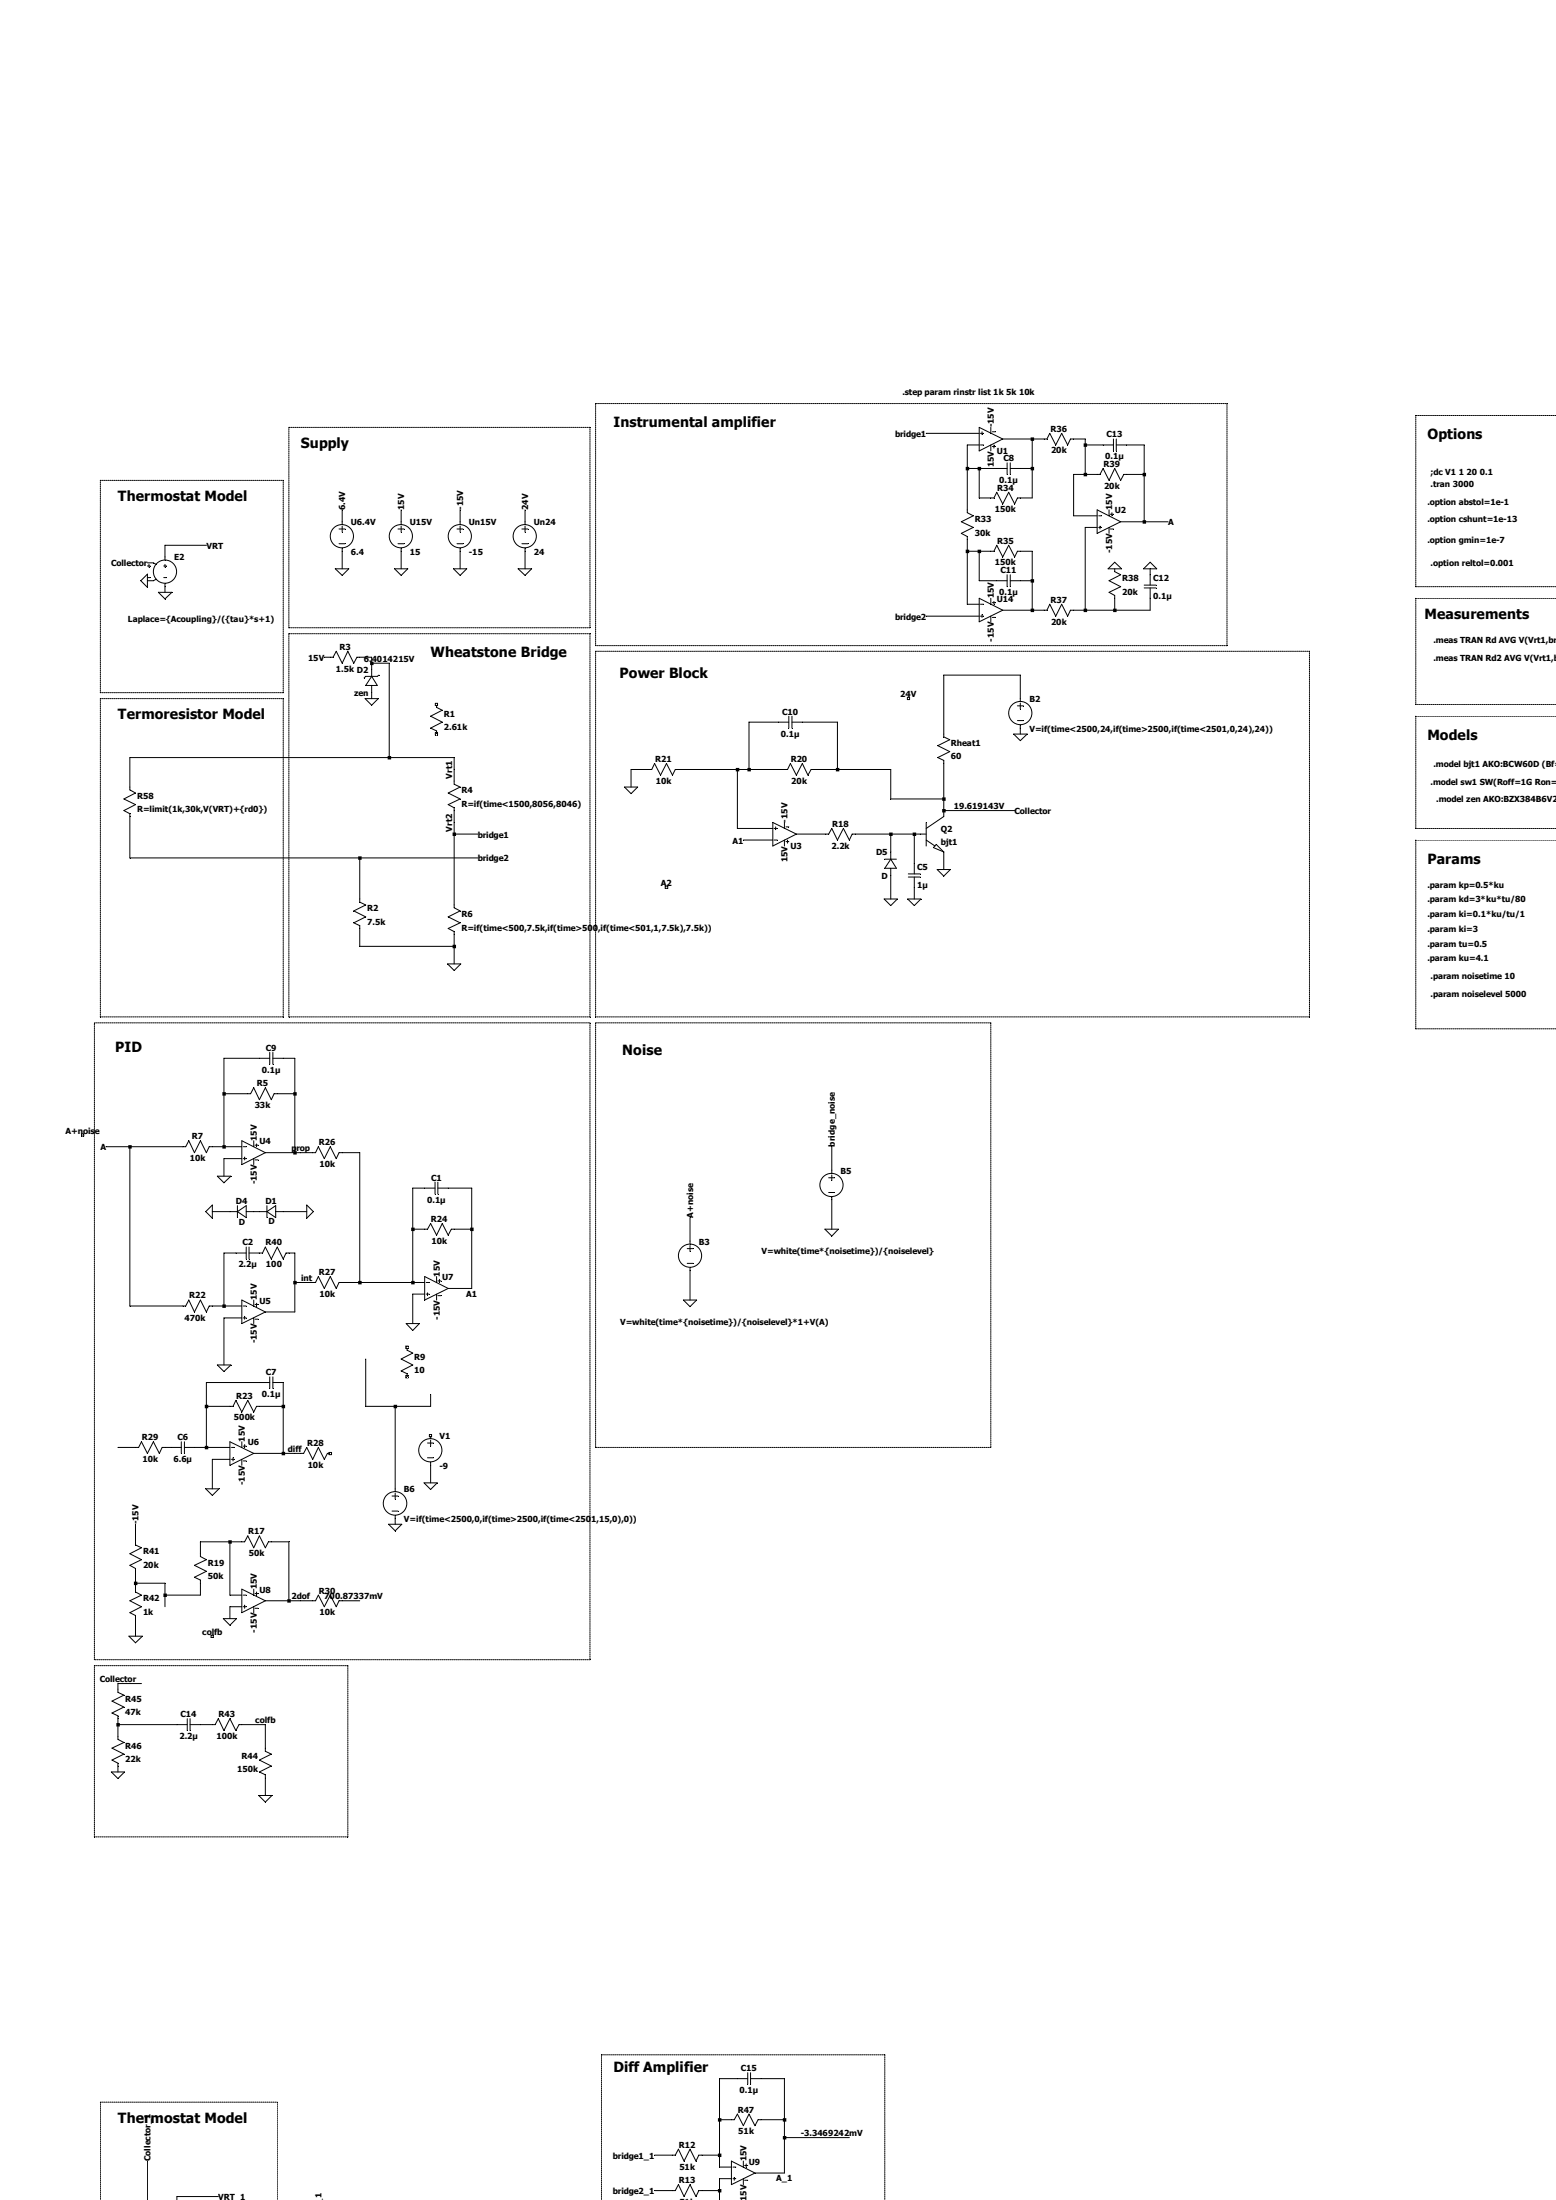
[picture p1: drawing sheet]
<svg xmlns="http://www.w3.org/2000/svg" width="210mm" height="297mm" viewBox="0 0 210 297" stroke-linecap="round" stroke-linejoin="round" font-family="sans-serif">
<g fill="none" stroke="#000" stroke-width=".13">
<path d="M45.8 71.4h.8M45.8 73.4h.8M46.2 70.4v.4M46.2 71v.8M46.2 74v.4M58.8 95h.3v.2h-.3zM58.9 95.1v.4l.8 .4-1.6 .8 1.6 .8-1.6 .8 .8 .4v.4M61.3 105.5v.4l.8 .4-1.6 .8 1.6 .8-1.6 .7 .8 .5v.3M48.6 121.4v.4l.8 .4-1.6 .8 1.6 .8-1.6 .8 .8 .4v.3M61.3 122.2v.4l.8 .4-1.6 .8 1.6 .8-1.6 .7 .8 .5v.4"/>
<circle cx="46.1" cy="72.4" r="1.57"/>
</g>
<path d="M58.8 98.9h.3v.3h-.3z" fill="none" stroke="#000" stroke-width=".13"/>
<g fill="none" stroke="#000" stroke-width=".13">
<path d="M53.7 71.4h.8M53.7 73.4h.8M54.1 70.4v.4M54.1 71v.8M54.1 74v.4M61.7 71.4h.8M61.7 73.4h.8M62.1 70.4v.4M62.1 71v.8M62.1 74v.4M70.4 71.4h.8M70.4 73.4h.8"/>
<path d="M70.9 70.4v.4M70.9 71v.8M70.9 74v.4M24.7 154.8h.4l.4-.8 .7 1.6 .9-1.6 .8 1.6 .3-.8h.5M33.4 147.7h.4l.4-.8 .8 1.6 .8-1.6 .8 1.6 .4-.8h.4M42.2 155.6h.4l.4-.8 .8 1.6 .8-1.6 .8 1.6 .4-.8h.4M24.7 176.3h.4l.4-.8 .7 1.6 .9-1.6 .8 1.6 .3-.8h.5M31.8 169.2h1.4M33.2 168.4v1.6M33.6 169.2h1.4M33.6 168.4v1.6M42.2 173.1h.4l.4-.8 .8 1.6 .8-1.6 .8 1.6 .4-.8h.4"/>
<path d="M57.3 165.9h.4l.4-.7 .8 1.6 .8-1.6 .8 1.6 .4-.9h.4M23.1 195.4h1.4M24.5 194.6v1.6M24.9 195.4h1.3M24.9 194.6v1.6M31 189.9h.5l.3-.8 .8 1.5 .8-1.5 .8 1.5 .4-.7h.4M40.6 196.2h.4l.4-.8 .8 1.6 .8-1.6 .8 1.6 .4-.8h.4M44.4 196.1h.3v.3h-.3z"/>
<circle cx="54.1" cy="72.4" r="1.57"/>
<circle cx="62.1" cy="72.4" r="1.57"/>
<circle cx="70.8" cy="72.4" r="1.57"/>
</g>
<g fill="none" stroke="#000" stroke-width=".13">
<path d="M140.9 59.3h.4l.4-.8 .8 1.6 .8-1.6 .8 1.6 .4-.8h.4M150.3 59.3v1.6M150.7 59.3v1.6M19.9 76h.8l.4 .2M19.9 78h.4M19.9 76.4h.4M20.1 76.2v.4M21.1 78.2l-.4 .2h-.8M22.1 78h.4M22.1 76.4h.4M22.3 75.2v.4M22.3 76.2v.4"/>
<path d="M22.3 78.8v.4M130.6 68.8v.4l.8 .4-1.6 .8 1.6 .8-1.6 .8 .8 .4v.4M133.7 67.2h.5l.3-.7 .8 1.5 .8-1.5 .8 1.5 .4-.8h.4M133.7 74.4h.5l.3-.8 .8 1.6 .8-1.6 .8 1.6 .4-.8h.4M134.5 78.4h1.4M134.5 63.2h1.4M135.9 62.5v1.6M135.9 77.6v1.6M136.4 78.4h1.3M136.4 63.2h1.3M136.4 62.5v1.6M136.4 77.6v1.6"/>
<path d="M148.1 64.1h.4l.4-.9 .8 1.7 .8-1.7 .8 1.7 .4-.8h.4M148.9 60.1h1.4M150.5 76.8v.4l.8 .4-1.6 .8 1.6 .8-1.6 .8 .8 .4v.4M150.7 60.1h1.4M154.4 79h1.6M154.4 79.4h1.6M155.2 77.6v1.4M155.2 79.4v1.4M44.6 88.7h.4l.4-.8 .8 1.6 .7-1.6 .9 1.6 .4-.8h.4M50.2 91.3l.7 1.2h-1.5zM50.2 90.3v1M50.2 92.5v1"/>
<path d="M51.1 91.1l-.2 .2h-1.5l-.3 .2M105.1 97.5h1.4M106.5 96.7v1.6M106.9 97.5h1.4M106.9 96.7v1.6M127.4 99.1v.4l.8 .4-1.6 .8 1.6 .8-1.6 .8 .8 .4v.4M137.3 95.3h.8M137.3 97.3h.8M137.7 94.3v.4M137.7 94.9v.8M137.7 97.9v.4M140.9 82.4h.4l.4-.8 .8 1.6 .8-1.6 .8 1.6 .4-.8h.4"/>
<path d="M17.5 106.3v.3l.8 .5-1.6 .8 1.6 .7-1.6 .8 .8 .5v.3M87.6 103.9h.4l.3-.8 .9 1.5 .8-1.5 .8 1.5 .3-.7h.5M105.9 103.9h.4l.4-.8 .8 1.5 .8-1.5 .8 1.5 .4-.7h.4M111.5 112.6h.3l.5-.8 .7 1.6 .8-1.6 .8 1.6 .4-.8h.4M119.4 116h1.6M120.2 116l.8 1.2h-1.6zM120.2 115v1M120.2 117.2v1M122.6 118h1.6M122.6 118.4h1.6M123.4 116.6v1.4M123.4 118.4v1.4"/>
<path d="M124.2 112.6h.8M125 113.4l1.2 .8M125 111v3.2M126.4 114l1 1-1.4-.6zM127.4 110.2l-2.4 1.6M35 142.9h1.4M36.4 142.1v1.6M36.8 142.1v1.6M36.8 142.9h1.4M58.7 159.6v1.6M59.1 159.6v1.6M111.8 159h.8"/>
<path d="M112.3 158v.4M112.3 158.6v.8M31 163.6h1M32 162.8v1.6M32 163.6l1.2-.8v1.6zM33.2 163.6h1M35 163.6h1M35 169.2h.4l.4-.8 .8 1.6 .8-1.6 .8 1.6 .4-.8h.4M36 162.8v1.6M36 163.6l1.2-.8v1.6zM37.2 163.6h1M57.3 160.4h1.4"/>
<path d="M59.1 160.4h1.4M92.8 168.6h.8M92.8 170.6h.8M93.1 167.6v.3M93.1 168.1v.9M93.1 171.2v.3M111.8 161h.8M112.3 161.6v.4M18.3 195.4h.4l.4-.8 .8 1.6 .8-1.6 .8 1.6 .4-.8h.4M35 186.6h1.4M36.4 185.9v1.6M36.8 186.6h1.4"/>
<path d="M36.8 185.9v1.6M57.7 194.8h.8M57.7 196.8h.8M58 193.7h.3v.3h-.3zM58.1 193.8v.4M58.1 194.4v.8M58.1 197.4v.4M18.3 208.2v.4l.8 .4-1.6 .8 1.6 .8-1.6 .7 .8 .5v.3M18.3 214.5v.4l.8 .4-1.6 .8 1.6 .8-1.6 .8 .8 .4v.4M27.1 209.8v.3l.8 .5-1.7 .7 1.7 .8-1.7 .8 .9 .4v.4M32.6 208.2h.4l.4-.9 .8 1.7 .8-1.7 .8 1.7 .4-.8h.4M42.2 216.1h.4l.4-.8 .8 1.6 .8-1.6 .8 1.6 .4-.8h.4"/>
<path d="M15.9 228v.5l.8 .4-1.6 .8 1.6 .8-1.6 .8 .8 .3v.4M15.9 234.4v.4l.8 .4-1.6 .8 1.6 .8-1.6 .8 .8 .4v.4M23.9 232.8h1.4M25.3 232v1.6M25.7 232.8h1.4M25.7 232v1.6M28.7 232.8h.3l.5-.8 .7 1.6 .8-1.6 .8 1.6 .5-.8h.3M35.8 236v.4l.8 .4-1.6 .8 1.6 .8-1.6 .8 .8 .4v.4M100.9 279.8v1.6M101.3 279.8v1.6M90.8 291h.3l.5-.8 .7 1.6 .8-1.6 .8 1.6 .4-.8h.4M90.8 295.7h.3l.5-.8 .7 1.6 .8-1.6 .8 1.6 .4-.8h.4"/>
<path d="M98.7 286.2h.4l.4-.8 .8 1.6 .8-1.6 .8 1.6 .4-.8h.4M99.5 280.6h1.4M101.3 280.6h1.4"/>
<circle cx="22.3" cy="77.2" r="1.57"/>
<circle cx="137.7" cy="96.3" r="1.57"/>
<circle cx="112.2" cy="160" r="1.57"/>
<circle cx="93.1" cy="169.5" r="1.57"/>
<circle cx="58.1" cy="195.8" r="1.57"/>
</g>
<path d="M54.8 181.7h.3v.3h-.3zM54.9 181.9v.4l.8 .4-1.6 .8 1.6 .8-1.6 .8 .8 .4v.4" fill="none" stroke="#000" stroke-width=".13"/>
<path d="M54.8 185.7h.3v.3h-.3z" fill="none" stroke="#000" stroke-width=".13"/>
<g fill="none" stroke="#000" stroke-width=".13">
<path d="M39 57.7h40.6v27.1h-40.6zM80.4 54.5h85.2v32.7h-85.2zM125 58.5h7.2M132.2 57.7l3.1 1.6-3.1 1.6zM132.3 58.5h.5M132.5 58.3v.4M133.7 57.7v.8M133.9 58.3h.5M135.3 59.3h5.6M139.3 59.3v7.9h-1.6M144.9 59.3h1.6v4.8M210.1 56.1h-19v23.1h19"/>
<path d="M13.5 64.9h24.7v28.6h-24.7zM19.9 77.5v1.8l-.9-.9zM21.4 80h1.8l-.9 .9zM22.3 79.2v.8M27.9 73.6h-5.6v1.6M45.3 76.8h1.8l-.9 .9zM46.2 68.8v1.6M46.2 74.4v2.4M53.3 76.8h1.7l-.9 .9zM54.1 68.8v1.6M54.1 74.4v2.4M61.2 76.8h1.8l-.9 .9z"/>
<path d="M62.1 68.8v1.6M62.1 74.4v2.4M69.9 76.8h1.9l-.9 .9zM70.9 68.8v1.6M70.9 74.4v2.4M130.6 72.8v8.8h1.6M130.6 63.2h3.9M130.6 74.4h3.1M132.2 63.2v4h1.5M132.2 74.4v4h2.3M132.2 60.1h-1.6v8.7M132.3 60.1h.5"/>
<path d="M133.7 60.1v.8M133.9 60.3h.5M134.2 60.1v.4M137.7 63.2h1.6M137.7 74.4h1.6v8M137.7 78.4h1.6M146.5 60.1h2.4M148.1 68.8l3.2 1.6-3.2 1.6zM148.1 64.1h-3.2v5.5h3.2M148.1 71.2h-1.6v11.2M148.3 69.6h.4M148.3 71.2h.4"/>
<path d="M148.5 71v.4M149.7 68.8v.8M149.7 71.2v.8M149.9 69.4h.4M149.9 71.4h.4M150.1 69.2v.4M150.5 75.9l.9 .9h-1.8zM151.3 70.4h6.3M152.1 60.1h2.3v10.3M152.1 64.1h2.3M155.2 75.9l.9 .9h-1.8zM155.2 76.8v.8"/>
<path d="M13.5 94.3h24.7v43h-24.7zM39 85.6h40.6v51.7h-40.6zM43.8 88.7h.8M48.6 88.7h1.6v1.6M49.3 94.3h1.8l-.9 .9zM50.2 93.5v.8M50.2 89.5h2.3v12.8M80.4 87.9h96.3v49.4h-96.3zM105.1 97.5h-4v6.4M108.3 97.5h4.7v6.4M122.5 94.1h.3v.3h-.3zM125 83.2h7.2"/>
<path d="M132.2 80.8l3.1 1.6-3.1 1.5zM132.3 81.6h.5M132.3 83.2h.5M132.5 83v.4M133.7 80.8v.8M133.7 83.2v.7M133.9 81.4h.5M133.9 83.4h.5M134.2 81.2v.4M135.3 82.4h5.6M136.8 99.1h1.8l-.9 .9zM137.7 94.3v-3.2h-10.3v8"/>
<path d="M137.7 98.3v.8M150.5 80.8v1.6M155.2 80.8v1.6h-10.3M210.1 96.7h-19v15.1h19M210.1 80.8h-19v14.3h19M17.5 110.2v5.6h47M48.6 115.8v5.6M61.3 105.5v-3.2h-43.8v4M61.3 109.4v12.8M61.3 112.6h3.2M84.3 106.3h1.8l-.9 .8zM87.6 103.9h-2.4v2.4"/>
<path d="M89.8 119.6h.3v.3h-.3zM91.6 103.9h14.3M99.5 103.9v7.9h4.8M100.3 113.4h4M104.3 111l3.2 1.6-3.2 1.6zM104.5 113.4h.4M104.5 111.8h.4M104.7 111.6v.4M105.9 111v.8M105.9 113.4v.8M106.1 113.6h.4M106.1 111.6h.4"/>
<path d="M106.3 113.4v.4M107.5 112.6h4M109.9 103.9h10.3v4h7.2M115.4 112.6h8.8M120.2 112.6v2.4M120.2 118.2v3.2M123.4 112.6v4M123.4 119.8v1.6M126.5 117.4h1.8l-.9 .9zM127.4 103.1v7.1M127.4 115v2.4M127.4 109.4h9.5"/>
<path d="M210.1 113.4h-19v25.5h19M12.7 138.1h66.9v86h-66.9zM48.6 125.3v2.5h12.7M60.4 130.1h1.8l-.9 .9zM61.3 126.2v3.9M80.4 138.1h53.3v57.3h-53.3zM119.3 121.4h1.8l-.9 .9zM122.5 121.4h1.8l-.9 .9zM11 153.1h.3v.3h-.3zM14.3 154.8h10.4M17.5 154.8v21.5h7.2M28.7 154.8h3.9"/>
<path d="M29.3 158.8h1.9l-1 .9zM30.2 147.7h3.2M32.6 154l3.2 1.6-3.2 1.6zM32.6 156.4h-2.4v2.4M32.9 154.8h.3M32.9 156.4h.3M33 156.2v.4M34.2 154v.8M34.2 156.4v.8M34.4 154.6h.4M34.4 156.6h.4M34.6 154.4v.4"/>
<path d="M35 142.9h-4.8v11.9M35.8 155.6h6.4M37.4 147.7h2.4M38.2 142.9h1.6v12.7M46.2 155.6h2.4v17.5M112.3 154.8v3.2M27.8 163.6l.9-.9v1.8zM28.7 176.3h3.9M28.7 163.6h2.3M31.8 169.2h-1.6v7.1M32.6 175.5l3.2 1.6-3.2 1.6zM32.6 177.9h-2.4v6.4"/>
<path d="M32.9 176.3h.3M32.9 177.9h.3M33 177.7v.4M34.2 175.5v.8M34.2 177.9v.8M34.2 163.6h.8M34.4 176.1h.4M34.4 178.1h.4M34.6 175.9v.4M38.2 163.6h3.2M39 169.2h.8v7.9h-4M39.8 173.1h2.4"/>
<path d="M41.4 162.7l.9 .9-.9 .9zM46.2 173.1h11.1M54.8 178.7h1.8l-.9 .9zM55.7 165.9h1.6M57.3 172.3l3.2 1.6-3.2 1.6zM57.3 174.7h-1.6v4M57.3 160.4h-1.6v12.7M57.5 173.1h.4M57.5 174.7h.4M57.7 174.5v.4M58.9 172.3v.8M58.9 174.7v.8"/>
<path d="M59.1 172.9h.4M59.1 174.9h.4M59.3 172.7v.4M60.5 160.4h3.2v13.5h-3.2M61.3 165.9h2.4M92.2 175.5h1.8l-.9 .9zM93.1 164.4v3.2M93.1 171.5v4M111.3 165.9h1.9l-.9 1zM112.3 162v3.9M15.9 195.4h2.4M22.3 195.4h.8"/>
<path d="M26.2 195.4h4.8M27.9 189.9h3.1M29.3 184.3h1.9l-1 .9zM31 194.6l3.2 1.6-3.2 1.6zM31 197h-2.3v4M31.2 195.4h.4M31.2 197h.4M31.5 196.8v.4M32.6 194.6v.8M32.6 197v.8M32.9 195.2h.3M32.9 197.2h.3"/>
<path d="M33 195v.4M34.2 196.2h6.4M35 186.6h-7.1v8.8M35 189.9h3.2M38.2 186.6v9.6M49.4 183.5v6.4h8.7v-1.6M53.3 189.9v11.5M58.1 197.8v2.4M18.3 213.7h4v3.2M18.3 205.8v2.4M18.3 212.1v2.4M18.3 218.5v2.4"/>
<path d="M27.1 213.7v1.6h-4.8M27.8 201h1.7l-.8 .9zM30.1 218.5h1.8l-.9 .9zM31 208.2v7.1h1.6M32.6 214.5l3.2 1.6-3.2 1.6zM32.6 216.9h-1.6v1.6M32.6 208.2h-5.5v1.6M32.9 215.3h.3M32.9 216.9h.3M33 216.7v.4M34.2 214.5v.8M34.2 216.9v.8"/>
<path d="M34.4 215.1h.4M34.4 217.1h.4M34.6 214.9v.4M35.8 216.1h6.4M36.6 208.2h2.4v7.9M46.2 216.1h2.4M52.5 205.8h1.7l-.9 .9zM52.9 202h.8M52.9 204h.8M53.3 201.6v.8M53.3 204.6v1.2M57.2 200.2h1.8l-.9 .9z"/>
<path d="M12.7 224.9h34.2v23.1h-34.2zM15 239.2h1.8l-.9 .9zM15.9 232v2.4M15.9 238.4v.8M15.9 232.8h8M17.4 220.9h1.8l-.9 .9zM19.1 227.3h-3.2v.7M27.1 232.8h1.6M28.5 220.8h.3v.3h-.3zM32.6 232.8h3.2v3.2M34.9 242.4h1.8l-.9 .9zM35.8 240v2.4"/>
<path d="M13.5 297.1v-13.3h23.9v13.3M19.9 291.8v5.3M29.5 296.5h-5.6v.6M81.2 297.1v-19.7h38.2v19.7M88.3 291h2.5M88.3 295.7h2.5M94.7 291h2.4M94.7 295.7h2.4M97.1 286.2h1.6M98.7 291.8l3.2 1.6-3.2 1.5zM98.7 294.1h-1.6v3M98.9 292.6h.4"/>
<path d="M98.9 294.1h.4M99.1 294v.3M99.5 280.6h-2.4v12h1.6M100.3 291.8v.8M100.3 294.1v.8M100.5 292.4h.4M100.5 294.3h.4M100.7 292.1v.5M102.7 280.6h3.2v12.8h-4M102.7 286.2h3.2M105.9 288.6h8.7"/>
<circle cx="53.3" cy="203" r="1.59"/>
</g>
<path d="M15.7 232.6h.5v.5h-.5zM17.3 154.6h.5v.5h-.5zM18.1 213.5h.4v.5h-.4zM22.1 215.1h.4v.5h-.4zM27.6 189.7h.5v.4h-.5zM27.6 195.2h.5v.5h-.5zM30 147.4h.5v.5h-.5zM30 154.6h.5v.5h-.5zM30 176.1h.5v.5h-.5zM30.8 207.9h.5v.5h-.5zM38 189.7h.5v.4h-.5zM38 196h.5v.5h-.5zM38.8 215.9h.4v.5h-.4zM39.6 147.4h.4v.5h-.4zM39.6 155.4h.4v.5h-.4zM39.6 172.9h.4v.5h-.4zM48.3 115.6h.5v.5h-.5zM48.3 172.9h.5v.5h-.5zM50 89.3h.4v.5h-.4zM52.3 102.1h.5v.4h-.5zM53.1 189.7h.5v.4h-.5zM55.5 165.7h.5v.5h-.5zM55.5 172.9h.5v.5h-.5zM61.1 112.4h.5v.5h-.5zM61.1 127.6h.5v.4h-.5zM63.5 165.7h.4v.5h-.4zM96.9 286h.5v.4h-.5zM96.9 290.7h.5v.5h-.5zM96.9 295.5h.5v.5h-.5zM99.3 103.7h.5v.4h-.5zM100.9 103.7h.4v.4h-.4zM105.7 286h.4v.4h-.4zM105.7 288.4h.4v.4h-.4zM112.8 103.7h.5v.4h-.5zM120 112.4h.5v.5h-.5zM123.2 112.4h.5v.5h-.5zM127.2 107.7h.4v.4h-.4zM127.2 109.2h.4v.5h-.4zM130.3 63h.5v.5h-.5zM130.3 74.2h.5v.5h-.5zM132 63h.4v.5h-.4zM132 74.2h.4v.5h-.4zM139.1 59.1h.5v.4h-.5zM139.1 63h.5v.5h-.5zM139.1 78.2h.5v.5h-.5zM139.1 82.2h.5v.4h-.5zM146.3 59.9h.4v.4h-.4zM146.3 63.8h.4v.5h-.4zM146.3 82.2h.4v.4h-.4zM150.2 82.2h.5v.4h-.5zM154.2 63.8h.5v.5h-.5zM154.2 70.2h.5v.5h-.5z" fill-rule="evenodd" fill="#000"/>
<g font-size="1.9">
<text x="82.8" y="57.7">Instrumental amplifier</text>
<text x="192.7" y="59.3">Options</text>
<text x="40.6" y="60.5">Supply</text>
<text x="15.9" y="67.6">Thermostat Model</text>
<text x="192.3" y="83.5">Measurements</text>
<text x="58.1" y="88.7">Wheatstone Bridge</text>
<text x="83.6" y="91.5">Power Block</text>
<text x="15.9" y="97.1">Termoresistor Model</text>
<text x="192.7" y="99.9">Models</text>
<text x="192.7" y="116.6">Params</text>
<text x="15.5" y="142">PID</text>
<text x="84" y="142.5">Noise</text>
<text x="82.8" y="279.8">Diff Amplifier</text>
<text x="15.9" y="286.6">Thermostat Model</text>
</g>
<g font-size="1.1">
<text x="121.8" y="53.4">.step param rinstr list 1k 5k 10k</text>
<text x="120.8" y="59">bridge1</text>
<text x="134.2" y="57.7" transform="rotate(-90 134.2 57.7)">-15V</text>
<text x="141.8" y="58.3">R36</text>
<text x="149.4" y="59.1">C13</text>
<text x="134.2" y="63.1" transform="rotate(-90 134.2 63.1)">15V</text>
<text x="134.5" y="61.3">U1</text>
<text x="134.9" y="65.2">0.1µ</text>
<text x="135.4" y="62.3">C8</text>
<text x="141.9" y="61.2">20k</text>
<text x="148.9" y="63">R39</text>
<text x="149" y="66">20k</text>
<text x="149.2" y="62">0.1µ</text>
<text x="193.1" y="65.7">.tran 3000</text>
<text x="193.1" y="64.1">;dc V1 1 20 0.1</text>
<text x="46.6" y="68.8" transform="rotate(-90 46.6 68.8)">6.4V</text>
<text x="47.4" y="70.9">U6.4V</text>
<text x="54.6" y="68.8" transform="rotate(-90 54.6 68.8)">15V</text>
<text x="55.3" y="70.9">U15V</text>
<text x="62.5" y="68.8" transform="rotate(-90 62.5 68.8)">-15V</text>
<text x="63.3" y="70.9">Un15V</text>
<text x="71.3" y="68.8" transform="rotate(-90 71.3 68.8)">24V</text>
<text x="72.1" y="70.9">Un24</text>
<text x="131.6" y="70.5">R33</text>
<text x="134.3" y="69.2">150k</text>
<text x="134.6" y="66.3">R34</text>
<text x="150.1" y="68.8" transform="rotate(-90 150.1 68.8)">15V</text>
<text x="150.5" y="69.3">U2</text>
<text x="157.6" y="70.9">A</text>
<text x="192.7" y="68.1">.option abstol=1e-1</text>
<text x="192.7" y="70.5">.option cshunt=1e-13</text>
<text x="15" y="76.5">Collector</text>
<text x="23.5" y="75.6">E2</text>
<text x="27.9" y="74.1">VRT</text>
<text x="47.4" y="74.9">6.4</text>
<text x="55.3" y="74.9">15</text>
<text x="63.3" y="74.9">-15</text>
<text x="72.1" y="74.9">24</text>
<text x="131.6" y="72.3">30k</text>
<text x="134.3" y="76.3">150k</text>
<text x="134.6" y="73.4">R35</text>
<text x="135" y="77.4">C11</text>
<text x="150.1" y="74.7" transform="rotate(-90 150.1 74.7)">-15V</text>
<text x="192.7" y="73.3">.option gmin=1e-7</text>
<text x="193.1" y="76.5">.option reltol=0.001</text>
<text x="17.3" y="84">Laplace={Acoupling}/({tau}*s+1)</text>
<text x="120.8" y="83.7">bridge2</text>
<text x="134.2" y="80.8" transform="rotate(-90 134.2 80.8)">15V</text>
<text x="134.5" y="81.2">U14</text>
<text x="134.9" y="80.3">0.1µ</text>
<text x="141.8" y="81.4">R37</text>
<text x="151.5" y="78.4">R38</text>
<text x="151.5" y="80.3">20k</text>
<text x="155.7" y="78.4">C12</text>
<text x="155.7" y="80.9">0.1µ</text>
<text x="41.6" y="89.2">15V</text>
<text x="45.8" y="87.7">R3</text>
<text x="49.1" y="89.3">6.4014215V</text>
<text x="134.2" y="86.6" transform="rotate(-90 134.2 86.6)">-15V</text>
<text x="141.9" y="84.3">20k</text>
<text x="193.5" y="86.8">.meas TRAN Rd AVG V(Vrt1,brid</text>
<text x="193.5" y="89.2">.meas TRAN Rd2 AVG V(Vrt1,bri</text>
<text x="45.3" y="90.7">1.5k D2</text>
<text x="47.8" y="94">zen</text>
<text x="121.5" y="94.1">24V</text>
<text x="138.9" y="94.8">B2</text>
<text x="59.9" y="96.8">R1</text>
<text x="59.9" y="98.6">2.61k</text>
<text x="105.4" y="99.4">0.1µ</text>
<text x="105.6" y="96.5">C10</text>
<text x="128.4" y="100.8">Rheat1</text>
<text x="138.9" y="98.8">V=if(time&lt;2500,24,if(time&gt;2500,if(time&lt;2501,0,24),24))</text>
<text x="18.5" y="107.9">R58</text>
<text x="61" y="105.1" transform="rotate(-90 61 105.1)">Vrt1</text>
<text x="62.3" y="107.1">R4</text>
<text x="88.4" y="102.9">R21</text>
<text x="88.5" y="105.8">10k</text>
<text x="106.7" y="102.9">R20</text>
<text x="106.8" y="105.8">20k</text>
<text x="128.4" y="102.5">60</text>
<text x="193.1" y="105.9">.model sw1 SW(Roff=1G Ron=25</text>
<text x="193.5" y="103.5">.model bjt1 AKO:BCW60D (Bf=6</text>
<text x="18.5" y="109.7">R=limit(1k,30k,V(VRT)+{rd0})</text>
<text x="61" y="112.3" transform="rotate(-90 61 112.3)">Vrt2</text>
<text x="62.3" y="108.9">R=if(time&lt;1500,8056,8046)</text>
<text x="64.5" y="113.1">bridge1</text>
<text x="98.8" y="113.9">A1</text>
<text x="106.3" y="111" transform="rotate(-90 106.3 111)">-15V</text>
<text x="112.3" y="111.6">R18</text>
<text x="127" y="112.3">Q2</text>
<text x="128.7" y="109.2">19.619143V</text>
<text x="136.9" y="109.9">Collector</text>
<text x="193.8" y="108.3">.model zen AKO:BZX384B6V2 (</text>
<text x="64.5" y="116.3">bridge2</text>
<text x="89.2" y="119.6">A2</text>
<text x="106.3" y="116.4" transform="rotate(-90 106.3 116.4)">15V</text>
<text x="106.7" y="114.7">U3</text>
<text x="112.2" y="114.6">2.2k</text>
<text x="118.2" y="115.5">D5</text>
<text x="119" y="118.7">D</text>
<text x="123.8" y="117.5">C5</text>
<text x="123.8" y="119.8">1µ</text>
<text x="127" y="114.1">bjt1</text>
<text x="192.7" y="119.8">.param kp=0.5*ku</text>
<text x="49.6" y="123">R2</text>
<text x="49.6" y="124.8">7.5k</text>
<text x="62.3" y="123.8">R6</text>
<text x="62.3" y="125.6">R=if(time&lt;500,7.5k,if(time&gt;500,if(time&lt;501,1,7.5k),7.5k))</text>
<text x="192.7" y="121.8">.param kd=3*ku*tu/80</text>
<text x="192.7" y="123.8">.param ki=0.1*ku/tu/1</text>
<text x="192.7" y="125.8">.param ki=3</text>
<text x="192.7" y="127.8">.param tu=0.5</text>
<text x="192.7" y="129.8">.param ku=4.1</text>
<text x="193.1" y="132.2">.param noisetime 10</text>
<text x="193.1" y="134.6">.param noiselevel 5000</text>
<text x="35.9" y="141.9">C9</text>
<text x="34.4" y="149.6">33k</text>
<text x="34.7" y="146.6">R5</text>
<text x="35.3" y="144.8">0.1µ</text>
<text x="8.8" y="153">A+noise</text>
<text x="13.5" y="155.3">A</text>
<text x="25.9" y="153.8">R7</text>
<text x="34.7" y="154" transform="rotate(-90 34.7 154)">15V</text>
<text x="35" y="154.5">U4</text>
<text x="39.3" y="155.4">prop</text>
<text x="43.1" y="154.6">R26</text>
<text x="112.7" y="154.8" transform="rotate(-90 112.7 154.8)">bridge_noise</text>
<text x="25.6" y="156.8">10k</text>
<text x="34.7" y="159.9" transform="rotate(-90 34.7 159.9)">-15V</text>
<text x="43.1" y="157.6">10k</text>
<text x="58.2" y="159.4">C1</text>
<text x="113.5" y="158.5">B5</text>
<text x="31.8" y="162.6">D4</text>
<text x="32.2" y="165.4">D</text>
<text x="35.8" y="162.6">D1</text>
<text x="36.2" y="165.3">D</text>
<text x="57.7" y="162.3">0.1µ</text>
<text x="58.2" y="165">R24</text>
<text x="58.3" y="167.9">10k</text>
<text x="93.6" y="164.4" transform="rotate(-90 93.6 164.4)">A+noise</text>
<text x="32.2" y="171.1">2.2µ</text>
<text x="32.7" y="168.1">C2</text>
<text x="35.9" y="168.1">R40</text>
<text x="35.9" y="171.1">100</text>
<text x="40.6" y="172.9">int</text>
<text x="43.1" y="172.1">R27</text>
<text x="59.4" y="172.3" transform="rotate(-90 59.4 172.3)">15V</text>
<text x="59.7" y="172.8">U7</text>
<text x="94.3" y="168">B3</text>
<text x="102.8" y="169.2">V=white(time*{noisetime})/{noiselevel}</text>
<text x="24.9" y="178.4">470k</text>
<text x="25.5" y="175.3">R22</text>
<text x="34.7" y="175.5" transform="rotate(-90 34.7 175.5)">15V</text>
<text x="35" y="176">U5</text>
<text x="43.1" y="175.1">10k</text>
<text x="59.4" y="178.2" transform="rotate(-90 59.4 178.2)">-15V</text>
<text x="62.9" y="175.1">A1</text>
<text x="83.7" y="178.8">V=white(time*{noisetime})/{noiselevel}*1+V(A)</text>
<text x="34.7" y="181.4" transform="rotate(-90 34.7 181.4)">-15V</text>
<text x="35.9" y="185.7">C7</text>
<text x="55.9" y="183.6">R9</text>
<text x="55.9" y="185.3">10</text>
<text x="31.6" y="191.8">500k</text>
<text x="31.9" y="188.8">R23</text>
<text x="35.3" y="188.6">0.1µ</text>
<text x="19.1" y="194.4">R29</text>
<text x="19.2" y="197.4">10k</text>
<text x="23.4" y="197.4">6.6µ</text>
<text x="24" y="194.4">C6</text>
<text x="33.1" y="194.7" transform="rotate(-90 33.1 194.7)">15V</text>
<text x="33.4" y="195.1">U6</text>
<text x="38.9" y="196">diff</text>
<text x="41.4" y="195.2">R28</text>
<text x="59.3" y="194.3">V1</text>
<text x="33.1" y="200.5" transform="rotate(-90 33.1 200.5)">-15V</text>
<text x="41.5" y="198.2">10k</text>
<text x="54.5" y="201.5">B6</text>
<text x="59.3" y="198.3">-9</text>
<text x="18.7" y="205.8" transform="rotate(-90 18.7 205.8)">-15V</text>
<text x="19.3" y="209.8">R41</text>
<text x="33.5" y="207.1">R17</text>
<text x="54.5" y="205.4">V=if(time&lt;2500,0,if(time&gt;2500,if(time&lt;2501,15,0),0))</text>
<text x="19.3" y="211.6">20k</text>
<text x="28.1" y="211.4">R19</text>
<text x="28.1" y="213.2">50k</text>
<text x="33.6" y="210.1">50k</text>
<text x="34.7" y="214.5" transform="rotate(-90 34.7 214.5)">15V</text>
<text x="35" y="215">U8</text>
<text x="39.3" y="215.9">2dof</text>
<text x="43.1" y="215.1">R30</text>
<text x="43.8" y="215.9">700.87337mV</text>
<text x="19.3" y="216.2">R42</text>
<text x="19.3" y="218">1k</text>
<text x="27.3" y="220.7">colfb</text>
<text x="34.7" y="220.4" transform="rotate(-90 34.7 220.4)">-15V</text>
<text x="43.1" y="218.1">10k</text>
<text x="13.5" y="227.1">Collector</text>
<text x="16.9" y="229.7">R45</text>
<text x="16.9" y="231.5">47k</text>
<text x="24.4" y="231.8">C14</text>
<text x="29.5" y="231.8">R43</text>
<text x="34.5" y="232.6">colfb</text>
<text x="16.9" y="236.1">R46</text>
<text x="16.9" y="237.9">22k</text>
<text x="24.2" y="234.8">2.2µ</text>
<text x="29.2" y="234.8">100k</text>
<text x="32" y="239.3">150k</text>
<text x="32.6" y="237.5">R44</text>
<text x="100" y="279.6">C15</text>
<text x="99.6" y="285.2">R47</text>
<text x="99.8" y="282.5">0.1µ</text>
<text x="20.3" y="291.8" transform="rotate(-90 20.3 291.8)">Collector_1</text>
<text x="82.7" y="291.4">bridge1_1</text>
<text x="91.6" y="289.9">R12</text>
<text x="91.7" y="292.9">51k</text>
<text x="99.7" y="288.1">51k</text>
<text x="100.8" y="291.8" transform="rotate(-90 100.8 291.8)">15V</text>
<text x="101.1" y="292.2">U9</text>
<text x="108.1" y="288.4">-3.3469242mV</text>
<text x="29.5" y="297">VRT_1</text>
<text x="43.4" y="297.5" transform="rotate(-90 43.4 297.5)">_1</text>
<text x="82.7" y="296.2">bridge2_1</text>
<text x="91.6" y="294.7">R13</text>
<text x="91.7" y="297.7">51k</text>
<text x="100.8" y="297.6" transform="rotate(-90 100.8 297.6)">-15V</text>
<text x="104.8" y="294.5">A_1</text>
</g>
</svg>
